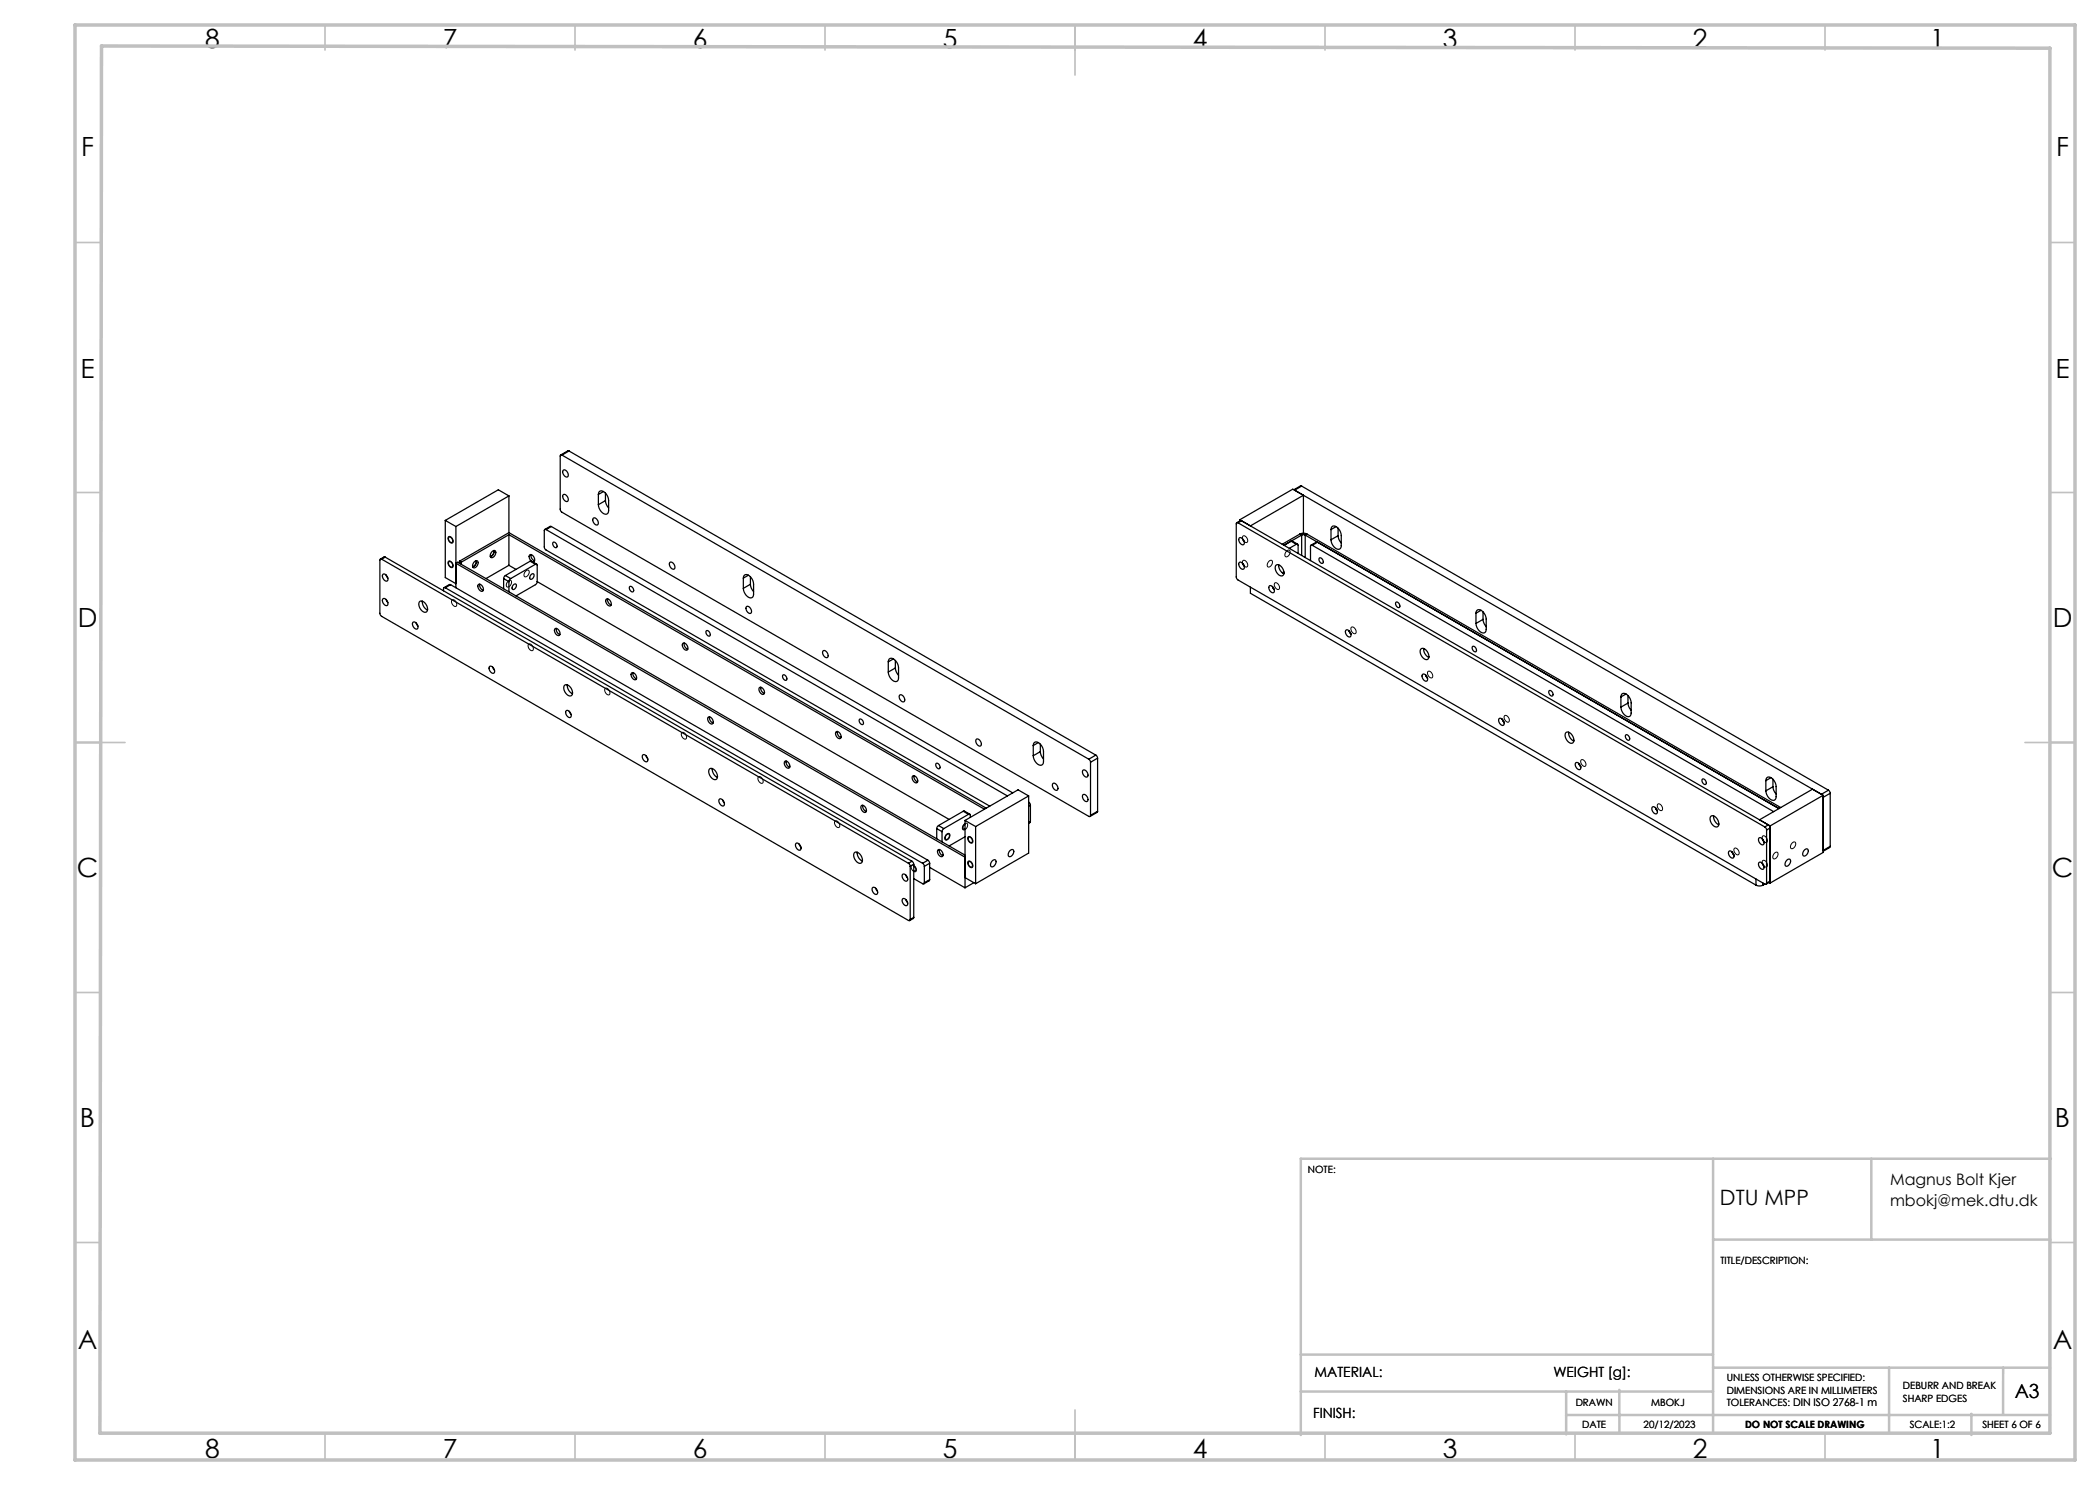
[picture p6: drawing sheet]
<svg xmlns="http://www.w3.org/2000/svg" width="420mm" height="297mm" viewBox="0 0 420 297" stroke-linecap="round" stroke-linejoin="round" font-family="sans-serif">
<g fill="none" stroke="#000" stroke-width=".25">
<path d="M101.8 99.2v7.3M101.8 99.2l-10.6 6.1M101.8 99.2l-2.1-1.2-10.6 6.1M112.4 91h-.3l-.1 .2v10.6l.4 .6 105.4 60.9h.2l.1-.2M112.4 91l105.4 60.8M112.7 94a.92 .92 0 0 1 .8 1.4 .92 .92 0 0 1-.8-1.4zM112.7 98.9a.92 .92 0 0 1 .8 1.4 .92 .92 0 0 1-.8-1.4zM113.8 90.2h-.2l-1.5 .8M113.8 90.2l-1.4 .8M113.8 90.2l105.4 60.8M119.7 98.9a.65 .65 0 0 1 .4-.7 .65 .65 0 0 1 .7 .2l.6 .6 .3 .7v2.4a.65 .65 0 0 1-.4 .7 .65 .65 0 0 1-.7-.2l-.8-.9-.1-.8M119.7 98.9v2"/>
<path d="M120.7 98.3l-1 .6M121.1 98.6v1.5M260.3 97.2h-.2l-1.3 .8M260.3 97.2l-1.4 .8 105.7 61.1M260.3 97.2l105.4 60.8M260.7 99.1l-10.6 6.1-2.1-1.2M260.7 99.1v7.5M260.7 99.1l-2.1-1.3-10.6 6.2M76.3 111.8h-.2l-.1 .2v10.7l.3 .6 105.4 60.8h.2l.1-.2M76.3 111.8l105.4 60.9M76.6 114.8a.92 .92 0 0 1 .8 1.4 .92 .92 0 0 1-.8-1.4zM76.6 119.7a.92 .92 0 0 1 .8 1.4 .92 .92 0 0 1-.8-1.4z"/>
<path d="M77 111.4h-.2l-.7 .4M77 111.4l-.7 .4M77 111.4l105.4 60.9M77.2 115l.4 .6M77.2 119.9l.4 .6M89.1 117.6h-.4v.6M89.1 117.6l95.4 55.1M89.1 104.1v11.4l2.1 1.2M89.1 104.1l2.1 1.2M89.8 107.4a.72 .72 0 0 1 .6 1.1 .72 .72 0 0 1-.6-1.1zM89.8 112.3a.72 .72 0 0 1 .6 1.1 .72 .72 0 0 1-.6-1.1zM90.1 116.9h-.2l-1.1 .6"/>
<path d="M90.1 116.9l-1 .7M90.1 116.9l95.5 55.1M91.2 105.3v12.3M91.9 112.2l.3 .2M91.9 112.2v.5M92.2 112.4v.5M94.9 112.4l.6-.2a.92 .92 0 0 1-.8 1.4 .8 .8 0 0 1 .2-1.2zM95.2 112.1l-.1 .8-.6 .5 .6-.5zM95.7 116.9a.92 .92 0 0 1 .8 1.3 .92 .92 0 0 1-.8-1.3zM95.9 116.8l.2 .8 .6 .5M98.4 110.3l.6-.2a.92 .92 0 0 1-.8 1.4 .8 .8 0 0 1 .2-1.2zM98.8 110.1l-.2 .7-.5 .5 .5-.5z"/>
<path d="M100.7 115.7l1.1 .6M100.7 115.7v2.1M101.1 115.1l-.4 .6M101.1 115.1l1 .6M101.8 106.9v6.2M101.8 116.3v2.1M101.8 106.5l-9.9 5.7M101.8 106.9l95.1 54.9M101.8 106.9l-9.6 5.5M101.8 106.5l95.4 55.1M101.8 113.1l1.4 .8M101.8 113.1l-4.6 2.6"/>
<path d="M102.1 115.7l-.3 .6M102.7 117l.3-.2a.58 .58 0 0 1 .2 .7 .58 .58 0 0 1-.8 .3v-.4zM106 112.2h.3l1 .6M106 112.2l1.1 .7M106 112.2l-4.9 2.9M106.2 110.9l.1 .8 .6 .5M106.2 114.9l.4-.2a.58 .58 0 0 1 .1 .8 .58 .58 0 0 1-.7 .2v-.4zM106.3 112.2l-.3-.3a.58 .58 0 0 1 .2-1l.6 .5a.58 .58 0 0 1-.2 1l-.1-.1M107.1 112.9l.2-.1 .1 .2v3.3M107.1 112.9l-5 2.8M107.4 116.3l-.3 .6-3.9 2.3M107.4 116.3l82.4 47.6"/>
<path d="M109.2 105.9h-.2l-.1 .2v3.4l.3 .5 88.8 51.2M109.2 105.9l92.3 53.3M110.3 105.3h-.3l-1 .6M110.3 105.3l-1.1 .6M110.3 105.3l92.2 53.3M110.7 108.4a.72 .72 0 0 1 .6 1.1 .72 .72 0 0 1-.6-1.1zM118.7 103.6a.92 .92 0 0 1 .8 1.4 .92 .92 0 0 1-.8-1.4zM121.1 100.1l.2 .8 .4 .7M121.1 100.1l-1.4 .8M121.3 119.8a.92 .92 0 0 1 .8 1.4 .92 .92 0 0 1-.8-1.4zM121.5 119.8l.2 .7 .5 .5M126 117.3a.72 .72 0 0 1 .6 1.1 .72 .72 0 0 1-.6-1.1z"/>
<path d="M134 112.4a.92 .92 0 0 1 .8 1.4 .92 .92 0 0 1-.8-1.4zM148.7 115.6a.65 .65 0 0 1 .4-.7 .65 .65 0 0 1 .7 .2l.6 .6 .3 .8v2.4a.65 .65 0 0 1-.4 .7 .65 .65 0 0 1-.8-.2l-.7-1-.1-.7M148.7 115.6v2.1M149.7 115l-1 .6M150.1 116.9l.1 .7 .5 .7M150.1 116.9l-1.4 .8M150.1 115.4v1.5M247.6 104.6l-.2-.1-.1 .3v10.6l.3 .6 105.4 60.8M247.6 104.6l105.4 60.8M247.9 107.6a.88 .88 0 0 1 .8 .4 .88 .88 0 0 1 0 1 .96 .96 0 0 1-.8-1.4zM247.9 112.5a.88 .88 0 0 1 .8 .4 .88 .88 0 0 1 0 1 .96 .96 0 0 1-.8-1.4zM248 104v.2"/>
<path d="M248.3 104.2l-.2-.1-.7 .4M248.3 104.2l-.7 .4M248.3 104.2l105.7 61M248.5 107.7l.4 .7M248.5 112.6l.4 .7M248.7 107.9l.1 .2M248.7 112.8l.1 .2M250.1 117.4v1.3l101.1 58.3M253.9 117.2a.88 .88 0 0 1 .8 .4 .88 .88 0 0 1 0 1 .96 .96 0 0 1-.8-1.4zM254.5 117.3l.4 .7M255.3 113a1.47 1.47 0 0 1 1.5 1.8 .7 .7 0 0 1-.7 .4 .7 .7 0 0 1-.6-.5l-.4-.7a.91 .91 0 0 1 .2-1zM255.8 113v.5l.3 .6 .7 .6"/>
<path d="M256.8 114.4l-.3 .2M258.2 108.2h.3l1 .6M258.2 108.2l1.1 .7M259.3 108.9l.2-.1 .1 .2v1.7M259.3 108.9l-1.4 .8M260 106.8a1.56 1.56 0 0 1 1.4 0M260 106.8l-3.6 2.1M260 106.8l.3 .2M260.3 107h.7M260.3 107l-3.5 2.1 1.4-.9M260.3 107v4.1M261 107l94.8 54.7"/>
<path d="M261 107v4.5M261.4 106.8l-.4 .2M261.4 106.8l94.7 54.7M262.2 109l1.1-.6h.2l-1 .7M262.5 109.1l-.2-.1-.2 .2v2.9M262.5 109.1l92.2 53.2M263.9 111.6a.72 .72 0 0 1 .6 1.1 .72 .72 0 0 1-.6-1.1zM266.2 105.9a.65 .65 0 0 1 .4-.7 .65 .65 0 0 1 .8 .2l.5 .6 .3 .7 .1 2.4a.65 .65 0 0 1-.4 .7 .65 .65 0 0 1-.8-.2l-.7-.9-.2-.7M266.2 105.9v2.1M267.2 105.3l-1 .6M267.6 107.1l.2 .8 .5 .7M267.6 107.1l-1.4 .9"/>
<path d="M267.6 105.6v1.5M82.6 124.4a.92 .92 0 0 1 .8 1.4 .92 .92 0 0 1-.8-1.4zM83.2 124.6l.4 .6M84 120.3a1.47 1.47 0 0 1 1.5 1.8 .7 .7 0 0 1-.7 .4 .7 .7 0 0 1-.6-.5l-.4-.7a.91 .91 0 0 1 .2-1zM84.5 120.2v.5l.3 .7 .7 .6M98 133.3a.92 .92 0 0 1 .8 1.3 .92 .92 0 0 1-.8-1.3zM98.5 133.4l.4 .7M111 125.7a.92 .92 0 0 1 .8 1.4 .92 .92 0 0 1-.8-1.4zM111.3 125.7l.1 .7 .6 .5M113 137a1.47 1.47 0 0 1 1.5 1.9 .7 .7 0 0 1-.7 .3 .7 .7 0 0 1-.6-.5l-.4-.7a.91 .91 0 0 1 .2-1zM113.5 137v.5l.3 .6 .7 .7M126.4 134.5a.92 .92 0 0 1 .8 1.4 .92 .92 0 0 1-.8-1.4z"/>
<path d="M126.6 134.5l.1 .8 .6 .5M136.6 128.6a.92 .92 0 0 1 .8 1.4 .92 .92 0 0 1-.8-1.4zM136.8 128.6l.2 .7 .6 .5M141.3 126.1a.72 .72 0 0 1 .6 1.1 .72 .72 0 0 1-.6-1.1zM149.4 121.3a.92 .92 0 0 1 .8 1.4 .92 .92 0 0 1-.8-1.4zM151.9 137.5a.92 .92 0 0 1 .8 1.4 .92 .92 0 0 1-.8-1.4zM152.2 137.4l.1 .8 .6 .5M156.6 135a.72 .72 0 0 1 .7 1.1 .72 .72 0 0 1-.7-1.1zM164.7 130.1a.92 .92 0 0 1 .8 1.4 .92 .92 0 0 1-.8-1.4zM177.7 132.4a.65 .65 0 0 1 .3-.7 .65 .65 0 0 1 .8 .2l.6 .6 .3 .7v2.4a.65 .65 0 0 1-.4 .7 .65 .65 0 0 1-.8-.2l-.5-.6-.3-1.1M177.7 132.4v2M178.7 131.8l-1 .6"/>
<path d="M179.1 133.6l.1 .7 .5 .8M179.1 133.6l-1.4 .8M179.1 132.1v1.5M180 139a.92 .92 0 0 1 .8 1.4 .92 .92 0 0 1-.8-1.4zM269.2 126a.88 .88 0 0 1 .8 .5 .88 .88 0 0 1 0 .9 .96 .96 0 0 1-.8-1.4zM269.8 126.2l.4 .6M279.2 120.4a.72 .72 0 0 1 .7 1.1 .72 .72 0 0 1-.7-1.1zM284.3 129.7a1.47 1.47 0 0 1 1.4 1.9 .7 .7 0 0 1-.6 .3 .7 .7 0 0 1-.6-.5l-.4-.6a.91 .91 0 0 1 .2-1.1zM284.5 134.8a.88 .88 0 0 1 .9 .5 .88 .88 0 0 1-.1 .9 .96 .96 0 0 1-.8-1.4zM284.7 129.7l.1 .5 .3 .7 .7 .6M285.1 135l.4 .6M294.5 129.3a.72 .72 0 0 1 .7 1.1 .72 .72 0 0 1-.7-1.1z"/>
<path d="M295.2 122.7a.65 .65 0 0 1 .4-.8 .65 .65 0 0 1 .8 .3l.5 .5 .3 .8v2.4a.65 .65 0 0 1-.3 .7 .65 .65 0 0 1-.8-.2l-.7-1-.2-.7M295.2 122.7v2M296.2 122.1l-1 .6M296.6 123.9l.2 .7 .4 .7M296.6 123.9l-1.4 .8M296.6 122.4v1.5M309.9 138.1a.72 .72 0 0 1 .6 1.1 .72 .72 0 0 1-.6-1.1zM324.2 139.4a.65 .65 0 0 1 .4-.7 .65 .65 0 0 1 .8 .2l.5 .6 .3 .7v2.4a.65 .65 0 0 1-.4 .7 .65 .65 0 0 1-.7-.2l-.8-.9-.1-.8M324.2 139.4v2M325.2 138.8l-1 .6M325.6 139.1v1.5M113.3 142.1a.92 .92 0 0 1 .8 1.4 .92 .92 0 0 1-.8-1.4z"/>
<path d="M113.9 142.3l.3 .6M128.6 150.9a.92 .92 0 0 1 .8 1.4 .92 .92 0 0 1-.8-1.4zM129.2 151.1l.3 .7M141.7 143.4a.92 .92 0 0 1 .8 1.4 .92 .92 0 0 1-.8-1.4zM141.9 143.4l.1 .7 .6 .5M142 153.7a1.47 1.47 0 0 1 1.5 1.9 .7 .7 0 0 1-.7 .3 .7 .7 0 0 1-.6-.5l-.4-.6a.91 .91 0 0 1 .2-1.1zM142.5 153.7v.5l.3 .7 .7 .6M143.9 159.8a.92 .92 0 0 1 .8 1.4 .92 .92 0 0 1-.8-1.4zM144.5 160l.4 .6M157 152.2a.92 .92 0 0 1 .8 1.4 .92 .92 0 0 1-.8-1.4zM157.2 152.2l.2 .8 .5 .5M167.3 146.3a.92 .92 0 0 1 .8 1.4 .92 .92 0 0 1-.8-1.4z"/>
<path d="M167.5 146.3l.1 .7 .6 .5M171.9 143.8a.72 .72 0 0 1 .7 1.1 .72 .72 0 0 1-.7-1.1zM182.6 155.2a.92 .92 0 0 1 .8 1.3 .92 .92 0 0 1-.8-1.3zM182.8 155.1l.1 .8 .6 .5M187.3 152.7a.72 .72 0 0 1 .6 1 .72 .72 0 0 1-.6-1zM195.3 147.8a.92 .92 0 0 1 .8 1.4 .92 .92 0 0 1-.8-1.4zM205.7 159.2v11.4l-10.6 6.1M205.7 159.2l-10.6 6.1M205.7 159.2l-2.1-1.2-10.6 6.1M206.6 149.1a.65 .65 0 0 1 .4-.7 .65 .65 0 0 1 .8 .2l.5 .6 .4 .7v2.4a.65 .65 0 0 1-.4 .7 .65 .65 0 0 1-.8-.2l-.7-.9-.2-.8M206.6 149.1v2M207.7 148.5l-1.1 .6"/>
<path d="M208.1 150.3l.1 .8 .5 .7M208.1 150.3l-1.5 .8M208.1 148.8v1.5M210.6 156.7a.92 .92 0 0 1 .8 1.3 .92 .92 0 0 1-.8-1.3zM216.6 158.9a.92 .92 0 0 1 .8 1.4 .92 .92 0 0 1-.8-1.4zM216.6 154a.92 .92 0 0 1 .8 1.4 .92 .92 0 0 1-.8-1.4zM217.8 151.8l.3 .7M218.1 152.5v10.6M219.2 151l.3 .6M219.2 151l-1.4 .8M219.5 151.6l-1.4 .9M219.5 151.6v10.7"/>
<path d="M299.8 143.7a.86 .86 0 0 1 .9 .4 .86 .86 0 0 1 0 .9 .95 .95 0 0 1-.9-1.3zM300.4 143.8l.4 .7M313.2 146.5a1.47 1.47 0 0 1 1.5 1.8 .7 .7 0 0 1-.7 .4 .7 .7 0 0 1-.5-.5l-.4-.7a.91 .91 0 0 1 .1-1zM313.7 146.4l.1 .5 .3 .7 .7 .6M315.1 152.6a.86 .86 0 0 1 .9 .3 .86 .86 0 0 1 0 1 .95 .95 0 0 1-.9-1.3zM315.8 152.7l.3 .6M325.2 147a.72 .72 0 0 1 .6 1 .72 .72 0 0 1-.6-1zM325.6 140.6l.2 .7 .4 .8M325.6 140.6l-1.4 .8M340.5 155.8a.72 .72 0 0 1 .6 1.1 .72 .72 0 0 1-.6-1.1zM353.2 156.1a.65 .65 0 0 1 .4-.7 .65 .65 0 0 1 .7 .2l.6 .6 .3 .7v2.4a.65 .65 0 0 1-.4 .8 .65 .65 0 0 1-.7-.3l-.6-.5-.3-1.1M353.2 156.1v2.1"/>
<path d="M354.2 155.5l-1 .6M354.6 157.3l.2 .8 .4 .7M354.6 157.3l-1.4 .9M354.6 155.8v1.5M362.5 157.8l-10.6 6.2M364.6 159.1l-10.6 6.1M364.6 159.1v11.4l-10.6 6.1M365.7 158l.3 .7M365.7 158l-1.4 .9M366 158.7l-1.4 .8M366 158.7v10.6M159.3 168.6a.92 .92 0 0 1 .8 1.4 .92 .92 0 0 1-.8-1.4z"/>
<path d="M159.8 168.8l.4 .6M171 170.5a1.47 1.47 0 0 1 1.5 1.8 .7 .7 0 0 1-.7 .4 .7 .7 0 0 1-.6-.5l-.4-.7a.91 .91 0 0 1 .2-1zM171.5 170.4v.5l.3 .7 .7 .6M172.3 161.1a.92 .92 0 0 1 .8 1.4 .92 .92 0 0 1-.8-1.4zM172.5 161.1l.2 .7 .6 .5M174.6 177.5a.92 .92 0 0 1 .8 1.4 .92 .92 0 0 1-.8-1.4zM175.1 177.6l.4 .7M180.6 179.7a.92 .92 0 0 1 .8 1.4 .92 .92 0 0 1-.8-1.4zM180.6 174.8a.92 .92 0 0 1 .8 1.4 .92 .92 0 0 1-.8-1.4zM181.1 175l.4 .6M181.1 179.9l.4 .6M181.7 172.7l.3 .6"/>
<path d="M182 173.3v10.6M182.4 172.3l.3 .6M182.4 172.3l-.7 .4M182.7 175.7l1.9 1.1h.2l.1-.3M182.7 173.2l.4 .3 .1 .4-.1 .3h-.4M182.7 172.9l-.7 .4M182.7 172.9v10.6M184.5 172.7l.4 .6M184.9 173.3v3.2M185.6 172l.3 .7M185.6 172l-1.1 .7M185.9 175.9l-.1 .3-1 .6"/>
<path d="M185.9 172.7l-1 .6M185.9 172.7v3.2M185.9 175.9l-1 .6M185.9 173.5l7.1 4.1M187.3 165.7l1.1 .6M187.3 165.7v2.1M187.7 169.9a.92 .92 0 0 1 .8 1.4 .92 .92 0 0 1-.8-1.4zM187.7 165.1l-.4 .6M187.7 165.1l1.1 .6M187.9 169.9l.1 .7 .6 .5M188.4 166.3v2.1M188.8 165.7l-.4 .6"/>
<path d="M189.3 167l.3-.2a.58 .58 0 0 1 .2 .7 .58 .58 0 0 1-.7 .3v-.4zM192.6 162.3l.3-.1 1.1 .6M192.6 162.3l-4.9 2.8M192.6 162.3l1.1 .6M193 164.8l-.3 .3-.1 .5 .1 .3 .3-.1M193 167.4l-3.2 1.8M193 171l-101.5-58.6-.3 .3 101.8 58.7M193 164.1v13.5M193 164.1l2.1 1.2M193 175.5l2.1 1.2M193.7 162.9h.3l.1 .6M193.7 162.9l-4.9 2.8"/>
<path d="M193.8 172.3a.72 .72 0 0 1 .6 1.1 .72 .72 0 0 1-.6-1.1zM193.8 167.4a.72 .72 0 0 1 .6 1.1 .72 .72 0 0 1-.6-1.1zM194.8 176.5l-1.8 1.1M195.1 165.3v11.4M198.4 172.2l.7-.2a.92 .92 0 0 1-.8 1.4 .8 .8 0 0 1 .1-1.2zM202 170.1l.6-.2a.92 .92 0 0 1-.8 1.4 .8 .8 0 0 1 .2-1.2zM205.7 160.4l.4 .6M206.1 164.3l-.4 .4M206.1 161v3.3M206.1 161l-.4 .2M206.1 164.3l-.4 .2M219.5 162.3l-.1 .2-1.4 .8"/>
<path d="M219.5 162.3l-1.4 .8M330.4 161.4a.86 .86 0 0 1 .9 .4 .86 .86 0 0 1 0 .9 .95 .95 0 0 1-.9-1.3zM331.1 161.5l.4 .7M342.2 163.2a1.47 1.47 0 0 1 1.5 1.9 .7 .7 0 0 1-.7 .3 .7 .7 0 0 1-.6-.5l-.3-.6a.91 .91 0 0 1 .1-1.1zM342.7 163.2v.5l.3 .6 .8 .7M345.8 170.3a.86 .86 0 0 1 .9 .3 .86 .86 0 0 1 0 1 .95 .95 0 0 1-.9-1.3zM346.4 170.4l.4 .6M351.2 177a1.56 1.56 0 0 0 1.4 0M351.2 175.8v1.2M351.8 172.5a.86 .86 0 0 1 .9 .4 .86 .86 0 0 1 0 .9 .95 .95 0 0 1-.9-1.3zM351.8 167.6a.86 .86 0 0 1 .9 .4 .86 .86 0 0 1 0 .9 .95 .95 0 0 1-.9-1.3zM352.4 167.7l.4 .7"/>
<path d="M352.4 172.6l.4 .7M352.6 176.6v.4M352.6 172.8l.1 .2M352.6 167.9l.1 .2M353 165.4l.3 .6M353 165.4l.7-.4 .2 .2 .1 .4-.7 .4M353 176.8l-.4 .2M353.3 176.6l-.1 .2h-.2M353.3 176.6l.7-.4-.1 .2-.7 .4M353.3 166v10.6M353.8 176.5l.2 .1M354 165.2v11.4"/>
<path d="M357.4 172l.6-.1a.96 .96 0 0 1-.8 1.4 .82 .82 0 0 1 .2-1.3zM360.9 170l.6-.2a.96 .96 0 0 1-.7 1.4 .82 .82 0 0 1 .1-1.2zM366 169.3l-.1 .2-1.3 .8M366 169.3l-1.4 .8M182.7 183.5l-.1 .2-.7 .4M182.7 183.5l-.7 .4"/>
</g>
<g fill="none" stroke="#000" stroke-width=".2">
<path d="M89.7 107.4a.79 .79 0 0 1 .8 .3 .79 .79 0 0 1-.1 .9 .93 .93 0 0 1-.7-1.2zM89.7 112.3a.79 .79 0 0 1 .8 .3 .79 .79 0 0 1-.1 .9 .93 .93 0 0 1-.7-1.2zM101.6 116.3l.1-.1a.43 .43 0 0 1 .6 .1 .43 .43 0 0 1-.1 .6l-.1 .2a.46 .46 0 0 1-.7 .3 .46 .46 0 0 1 0-.8zM105.1 114.3l.2-.2a.43 .43 0 0 1 .6 .1 .43 .43 0 0 1-.2 .6l-.1 .2a.46 .46 0 0 1-.7 .3 .46 .46 0 0 1 0-.7zM248.6 107.2a.79 .79 0 0 1 .8 .4 .79 .79 0 0 1-.1 .9 .93 .93 0 0 1-.7-1.3zM248.6 112.1a.79 .79 0 0 1 .8 .4 .79 .79 0 0 1-.1 .9 .93 .93 0 0 1-.7-1.3zM253.8 112.3l.1-.2a.43 .43 0 0 1 .6 .2 .43 .43 0 0 1-.1 .6l-.1 .2a.46 .46 0 0 1-.7 .3 .46 .46 0 0 1-.1-.8zM254.9 116.6a.79 .79 0 0 1 .9 .4 .79 .79 0 0 1-.1 .9 .93 .93 0 0 1-.8-1.3zM257.3 110.3l.2-.2a.43 .43 0 0 1 .6 .1 .43 .43 0 0 1-.2 .6l-.1 .2a.46 .46 0 0 1-.7 .3 .46 .46 0 0 1 0-.7zM90.4 120a.79 .79 0 0 1 .8 .4 .79 .79 0 0 1 0 .9 .93 .93 0 0 1-.8-1.3zM105.7 128.9a.79 .79 0 0 1 .8 .3 .79 .79 0 0 1 0 .9 .93 .93 0 0 1-.8-1.2zM121 137.7a.79 .79 0 0 1 .8 .4 .79 .79 0 0 1 0 .9 .93 .93 0 0 1-.8-1.3z"/>
<path d="M270.3 125.5a.79 .79 0 0 1 .8 .3 .79 .79 0 0 1-.1 .9 .93 .93 0 0 1-.7-1.2zM285.6 134.3a.79 .79 0 0 1 .8 .4 .79 .79 0 0 1-.1 .9 .93 .93 0 0 1-.7-1.3zM136.3 146.6a.79 .79 0 0 1 .9 .3 .79 .79 0 0 1-.1 .9 .93 .93 0 0 1-.8-1.2zM151.7 155.4a.79 .79 0 0 1 .8 .4 .79 .79 0 0 1-.1 .9 .93 .93 0 0 1-.7-1.3zM300.9 143.2a.79 .79 0 0 1 .8 .3 .79 .79 0 0 1 0 .9 .93 .93 0 0 1-.8-1.2zM316.2 152a.79 .79 0 0 1 .8 .4 .79 .79 0 0 1 0 .9 .93 .93 0 0 1-.8-1.3zM167 164.2a.79 .79 0 0 1 .8 .4 .79 .79 0 0 1 0 .9 .93 .93 0 0 1-.8-1.3zM182.3 173.1a.79 .79 0 0 1 .8 .4 .79 .79 0 0 1 0 .9 .93 .93 0 0 1-.8-1.3zM189.3 166.9l.1-.1a.43 .43 0 0 1 .6 .1 .43 .43 0 0 1-.1 .6l-.1 .2a.46 .46 0 0 1-.7 .3 .46 .46 0 0 1-.1-.8zM192.8 164.9l.2-.2a.43 .43 0 0 1 .6 .2 .43 .43 0 0 1-.2 .5l-.1 .3a.46 .46 0 0 1-.7 .2 .46 .46 0 0 1 0-.7zM193.6 172.3a.79 .79 0 0 1 .8 .3 .79 .79 0 0 1 0 .9 .93 .93 0 0 1-.8-1.2zM193.6 167.4a.79 .79 0 0 1 .8 .3 .79 .79 0 0 1 0 .9 .93 .93 0 0 1-.8-1.2z"/>
<path d="M331.5 160.9a.79 .79 0 0 1 .9 .3 .79 .79 0 0 1-.1 .9 .93 .93 0 0 1-.8-1.2zM346.9 169.7a.79 .79 0 0 1 .8 .4 .79 .79 0 0 1-.1 .9 .93 .93 0 0 1-.7-1.3zM352.5 172.1a.79 .79 0 0 1 .8 .4 .79 .79 0 0 1 0 .9 .93 .93 0 0 1-.8-1.3zM352.5 167.2a.79 .79 0 0 1 .8 .4 .79 .79 0 0 1 0 .9 .93 .93 0 0 1-.8-1.3zM354.9 170.7l.1-.2a.43 .43 0 0 1 .6 .1 .43 .43 0 0 1-.1 .6l-.1 .3a.46 .46 0 0 1-.7 .2 .46 .46 0 0 1 0-.7zM358.4 168.6l.2-.1a.43 .43 0 0 1 .6 .1 .43 .43 0 0 1-.2 .6l-.1 .2a.46 .46 0 0 1-.7 .3 .46 .46 0 0 1 0-.8z"/>
</g>
<g fill="none" stroke="#c0c0c0" stroke-width=".35">
<path d="M65 5v5M115 5v5M165 5v5M215 5v10M265 5v5M315 5v5M365 5v5M15 48.5h5M410 48.5h5M15 98.5h5M410 98.5h5M15 148.5h10"/>
<path d="M405 148.5h10M15 198.5h5M410 198.5h5M15 248.5h5M410 248.5h5M65 287v5M115 287v5M165 287v5M215 282v10M265 287v5M315 287v5M365 287v5"/>
</g>
<g fill="none" stroke="#c0c0c0" stroke-width=".5">
<path d="M342.6 231.7v54.9M374.3 231.7v16.2M410.2 231.7h-150v55.3M342.6 247.9h67.5M260.2 278.3h82.4M260.2 270.9h82.4M313.2 278.3v8.6M323.9 278v8.6M342.6 273.5h67.4M377.8 273.5v13.1M400.6 273.5v9.3M313.2 283h96.8"/>
<path d="M394.3 282.8v4.2"/>
</g>
<path d="M15 5h400v287h-400zM20.3 9.2l389.7 .4v277h-390z" fill="none" stroke="#c0c0c0" stroke-width=".7"/>
<g font-size="5.3">
<text x="41" y="9.5">8</text>
<text x="88.5" y="9.5">7</text>
<text x="138.5" y="9.5">6</text>
<text x="188.5" y="9.5">5</text>
<text x="238.5" y="9.5">4</text>
<text x="288.5" y="9.5">3</text>
<text x="338.5" y="9.5">2</text>
<text x="386" y="9.5">1</text>
<text x="16.2" y="31.3">F</text>
<text x="411.2" y="31.3">F</text>
<text x="16.1" y="75.5">E</text>
<text x="411.1" y="75.5">E</text>
<text x="15.5" y="125.5">D</text>
<text x="410.5" y="125.5">D</text>
<text x="15.4" y="175.5">C</text>
<text x="410.4" y="175.5">C</text>
<text x="16" y="225.5">B</text>
<text x="411" y="225.5">B</text>
<text x="15.5" y="269.7">A</text>
<text x="410.5" y="269.7">A</text>
<text x="41" y="291.5">8</text>
<text x="88.5" y="291.5">7</text>
<text x="138.5" y="291.5">6</text>
<text x="188.5" y="291.5">5</text>
<text x="238.5" y="291.5">4</text>
<text x="288.5" y="291.5">3</text>
<text x="338.5" y="291.5">2</text>
<text x="386" y="291.5">1</text>
</g>
<text font-size="4.2" x="344" y="240.9">DTU MPP</text>
<text font-size="3.9" x="403" y="279.6">A3</text>
<g font-size="3.2">
<text x="378" y="237">Magnus Bolt Kjer</text>
<text x="378" y="241.1">mbokj@mek.dtu.dk</text>
</g>
<g font-size="2.8">
<text x="262.9" y="275.4">MATERIAL:</text>
<text x="310.7" y="275.4">WEIGHT [g]:</text>
<text x="262.6" y="283.6">FINISH:</text>
</g>
<g font-size="2">
<text x="261.6" y="234.6">NOTE:</text>
<text x="344.1" y="252.7">TITLE/DESCRIPTION:</text>
<text x="315.1" y="281.3">DRAWN</text>
<text x="330.2" y="281.3">MBOKJ</text>
<text x="345.4" y="276.3">UNLESS OTHERWISE SPECIFIED:</text>
<text x="345.4" y="278.8">DIMENSIONS ARE IN MILLIMETERS</text>
<text x="345.4" y="281.3">TOLERANCES: DIN ISO 2768-1 m</text>
<text x="380.6" y="277.8">DEBURR AND BREAK</text>
<text x="380.6" y="280.3">SHARP EDGES</text>
<text x="316.4" y="285.6">DATE</text>
<text x="328.7" y="285.6">20/12/2023</text>
<text x="349" y="285.6">DO NOT SCALE DRAWING</text>
<text x="381.9" y="285.6">SCALE:1:2</text>
<text x="396.5" y="285.6">SHEET 6 OF 6</text>
</g>
</svg>
